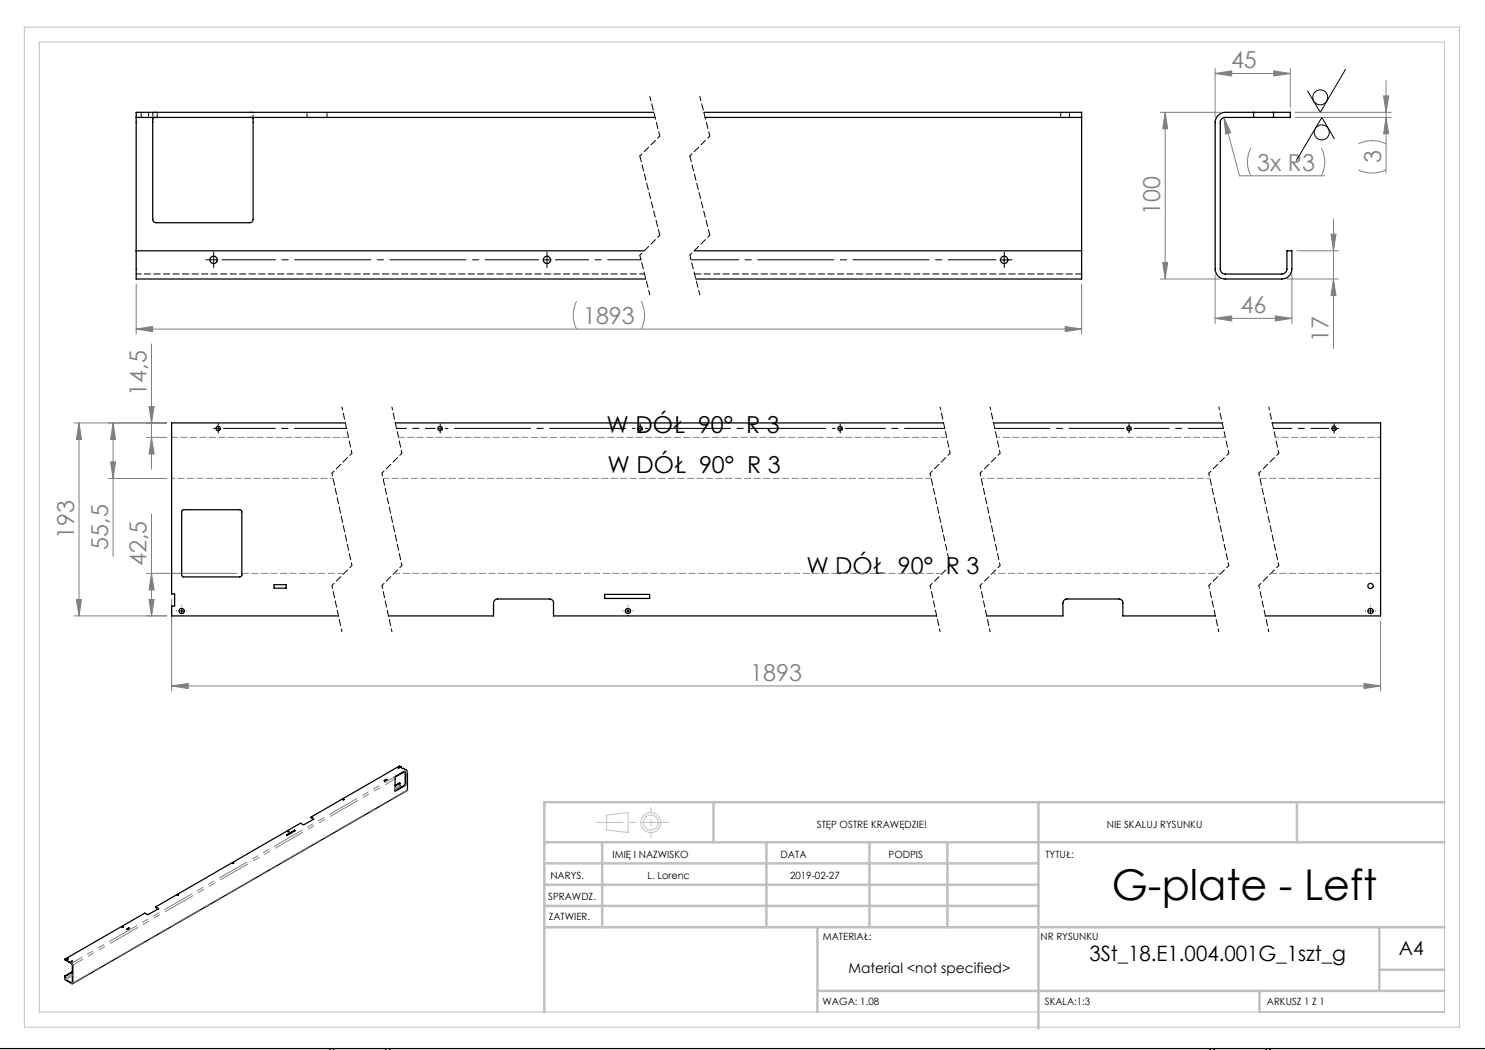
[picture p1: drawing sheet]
<svg xmlns="http://www.w3.org/2000/svg" width="297mm" height="210mm" viewBox="0 0 297 210" stroke-linecap="round" stroke-linejoin="round" font-family="sans-serif">
<g fill="none" stroke="#000" stroke-width=".2">
<path d="M269.1 13.9l-5 8.6-2.6-4.3M266.9 27.8l-2.5-4.3-5.1 8.6M200 52h1.7M200.8 51.1v1.7M266.3 85.7h1M266.8 85.2v1M35.8 122.2h1M36.3 121.7v1M125.1 122.2h1M125.6 121.7v1M273.6 122.2h1M274.1 121.7v1"/>
<circle cx="264" cy="19.5" r="1.49"/>
<circle cx="264.4" cy="26.5" r="1.51"/>
</g>
<g fill="none" stroke="#c0c0c0" stroke-width=".2">
<path d="M4.9 5.4h287v200h-287zM7.9 8.4h281v194h-281zM121.3 163l4.3-.5v4l-4.3-.5z"/>
<circle cx="130.2" cy="164.5" r="2"/>
<circle cx="130.2" cy="164.5" r="1.49"/>
</g>
<g fill="none" stroke="#808080" stroke-width=".2">
<path d="M243 14.7l3.3-.5v1zM243 13.7v9.8M243 14.7h15.1M254.7 14.2l3.4 .5-3.4 .5zM258.1 13.7v7.8M276.7 19.2h1l-.5 3.3zM277.2 16.1v18.5M232.1 22.5h12M233 22.5l.5 3.3h-.9zM233 22.5v33.3M244.8 23.5l1.3 3.1-1 .2zM244.8 23.5l3.1 11.7h17"/>
<path d="M250.2 29.6a6.1 6.1 0 0 0 0 5.6M259 22.5h19.2M259 23.5h19.2M264.3 29.6a6.1 6.1 0 0 1 0 5.6M271.7 34a6.4 6.4 0 0 0 5.5 0M271.7 28.8a6.1 6.1 0 0 1 5.5 0M277.2 23.5l.5 3.3h-1zM27.2 56.8v10M216.3 56.8v10M232.1 55.8h12M232.6 52.5h.9l-.5 3.3zM243 54.8v9.9"/>
<path d="M257.4 55.8h10.3M258.4 54.8v9.9M259.4 50.2h8.3M266.2 46.8h1l-.5 3.4zM266.7 43.8v25.9M266.7 55.8l.5 3.3h-1zM27.2 65.8l3.3-.5v1zM27.2 65.8h189.1M30.3 68.8v25M115.3 60.2a6.1 6.1 0 0 0 0 5.6M128.2 60.2a6.1 6.1 0 0 1 0 5.6M213 65.3l3.3 .5-3.3 .5z"/>
<path d="M243 63.7l3.3-.5v1zM243 63.7h15.4M255.1 63.2l3.3 .5-3.3 .5zM14.8 84.6h18.5M15.8 84.6v38.6M15.8 84.6l.5 3.3h-1zM21.6 95.7h11.7M22.1 92.4h1l-.5 3.3zM22.6 84.6l.5 3.3h-1zM22.6 84.6v26.7M29.3 87.5h4M29.8 81.3h1l-.5 3.3z"/>
<path d="M30.3 87.5l.5 3.3h-1zM15.3 119.9h1l-.5 3.3zM29.3 114.7h18.1M29.8 119.9h1l-.5 3.3zM30.3 114.7l.5 3.3h-1zM30.3 102.8v20.4M34.3 119.8v18.4M33.3 123.2h-18.5M34.3 137.2l3.3-.5v1zM34.3 137.2h241.8M272.8 136.7l3.3 .5-3.3 .5zM276.1 124.2v14"/>
</g>
<g fill="none" stroke="#000" stroke-width=".2" stroke-dasharray="15.2 1.3 1.3 1.3">
<path d="M41.9 52h-.7M42.7 52v-.9M42.7 52h-.8M42.7 52v.8M42.7 52h.9M42.7 51.1v-.7M42.7 52.8v.7M109.4 52v-.9M109.4 52h-.8M109.4 52v.8M109.4 52h.8M109.4 51.1v-.7"/>
<path d="M109.4 52.8v.7M200.9 51.1v-.7M200.9 52.8v.7M201.7 52h.7M43.1 85.7h-.4M43.6 85.7v-.5M43.6 85.7h-.4M43.6 85.7v.5M43.6 85.7h.5M43.6 85.2v-.5M43.6 86.2v.4M88 85.7v-.5"/>
<path d="M88 85.7h-.5M88 85.7v.5M88 85.7h.5M88 85.2v-.5M88 86.2v.4M128 85.7v-.5M128 85.7h-.5M128 85.7v.5M128 85.7h.5M128 85.2v-.5M128 86.2v.4M168 85.7v-.5"/>
<path d="M168 85.7h-.5M168 85.7v.5M168 85.7h.5M168 85.2v-.5M168 86.2v.4M225.8 85.7v-.5M225.8 85.7h-.5M225.8 85.7v.5M225.8 85.7h.5M225.8 85.2v-.5M225.8 86.2v.4M266.8 85.2v-.5"/>
<path d="M266.8 86.2v.4M267.3 85.7h.5M35.3 122.2h.1M36.3 121.2h.1M36.3 123.2h.1M37.3 122.2h.1M124.6 122.2h.1M125.6 121.2h.1M125.6 123.2h.1M126.6 122.2h.1M187 122.2h.1M273.1 122.2h.1"/>
<path d="M274.1 121.2h.1M274.1 123.2h.1M275.1 122.2h.1"/>
</g>
<path d="M111.1 52h17.1" fill="none" stroke="#000" stroke-width=".2" stroke-dasharray="15.2 1.3 1.3 1.3" stroke-dashoffset="8.6"/>
<path d="M44.4 52h63.3" fill="none" stroke="#000" stroke-width=".2" stroke-dasharray="15.2 1.3 1.3 1.3" stroke-dashoffset="4.5"/>
<path d="M138.2 52h61" fill="none" stroke="#000" stroke-width=".2" stroke-dasharray="15.2 1.3 1.3 1.3" stroke-dashoffset="5.7"/>
<path d="M44.6 85.7h24.7" fill="none" stroke="#000" stroke-width=".2" stroke-dasharray="15.2 1.3 1.3 1.3" stroke-dashoffset="4.8"/>
<path d="M169 85.7h19.9" fill="none" stroke="#000" stroke-width=".2" stroke-dasharray="15.2 1.3 1.3 1.3" stroke-dashoffset="7.2"/>
<path d="M89 85.7h38M129 85.7h38" fill="none" stroke="#000" stroke-width=".2" stroke-dasharray="15.2 1.3 1.3 1.3" stroke-dashoffset="-1.9"/>
<path d="M79.3 85.7h7.7" fill="none" stroke="#000" stroke-width=".2" stroke-dasharray="15.2 1.3 1.3 1.3" stroke-dashoffset="13.3"/>
<path d="M226.8 85.7h17.9" fill="none" stroke="#000" stroke-width=".2" stroke-dasharray="15.2 1.3 1.3 1.3" stroke-dashoffset="8.2"/>
<path d="M198.9 85.7h25.9" fill="none" stroke="#000" stroke-width=".2" stroke-dasharray="15.2 1.3 1.3 1.3" stroke-dashoffset="4.2"/>
<path d="M254.7 85.7h11.1" fill="none" stroke="#000" stroke-width=".2" stroke-dasharray="15.2 1.3 1.3 1.3" stroke-dashoffset="11.6"/>
<path d="M130 19.3l2 7.9M140 19.3l2 7.9M128 51l2 8M138 51l2 8" fill="none" stroke="#000" stroke-width=".2" stroke-dasharray="1.3 .6" stroke-dashoffset=".4"/>
<g fill="none" stroke="#000" stroke-width=".2" stroke-dasharray="1.3 .6" stroke-dashoffset=".7">
<path d="M132 27.2l-4 4M142 27.2l-4 4M132 47l-4 4M142 47l-4 4M66.4 94.6l4 18.5M68.4 81.4l2 9.2M70.4 90.6l-4 4M76.4 94.6l4 18.5M78.4 81.4l2 9.2M80.4 90.6l-4 4M186 94.6l4 18.5M188 81.4l2 9.2"/>
<path d="M190 90.6l-4 4M196 94.6l4 18.5M198 81.4l2 9.2M200 90.6l-4 4M241.8 94.6l4 18.5M243.8 81.4l2 9.2M245.8 90.6l-4 4M251.8 94.6l4 18.5M253.8 81.4l2 9.2M255.8 90.6l-4 4M66.4 117.1l2 9.2M70.4 113.1l-4 4"/>
<path d="M76.4 117.1l2 9.2M80.4 113.1l-4 4M186 117.1l2 9.2M190 113.1l-4 4M196 117.1l2 9.2M200 113.1l-4 4M241.8 117.1l2 9.2M245.8 113.1l-4 4M251.8 117.1l2 9.2M255.8 113.1l-4 4"/>
</g>
<path d="M128 31.2l4 15.8M138 31.2l4 15.8" fill="none" stroke="#000" stroke-width=".2" stroke-dasharray="1.3 .6" stroke-dashoffset=".1"/>
<path d="M242 95.7h-45.8M245.1 87.5h-45.8M276.1 87.5h-21M36.3 114.7h-1.9M244.2 114.7h-45.7" fill="none" stroke="#808080" stroke-width=".2" stroke-dasharray="1.3 .6" stroke-dashoffset=".6"/>
<path d="M68.8 114.7h-20.4" fill="none" stroke="#808080" stroke-width=".2" stroke-dasharray="1.3 .6" stroke-dashoffset="-.1"/>
<path d="M69.7 87.5h-35.4M186.2 95.7h-109.6M189.3 87.5h-109.6M188.5 114.7h-109.7" fill="none" stroke="#808080" stroke-width=".2" stroke-dasharray="1.3 .6" stroke-dashoffset=".1"/>
<path d="M66.6 95.7h-32.3" fill="none" stroke="#808080" stroke-width=".2" stroke-dasharray="1.3 .6" stroke-dashoffset=".7"/>
<path d="M276.1 114.7h-21.9" fill="none" stroke="#808080" stroke-width=".2" stroke-dasharray="1.3 .6" stroke-dashoffset=".2"/>
<path d="M276.1 95.7h-24.1" fill="none" stroke="#808080" stroke-width=".2" stroke-dasharray="1.3 .6"/>
<path d="M133.7 164.5h-14.4" fill="none" stroke="#c0c0c0" stroke-width=".2" stroke-dasharray="15.2 1.3 1.3 1.3" stroke-dashoffset="10"/>
<path d="M130.2 161.5v6" fill="none" stroke="#c0c0c0" stroke-width=".2" stroke-dasharray="15.2 1.3 1.3 1.3" stroke-dashoffset="14.1"/>
<g fill="none" stroke="#c0c0c0" stroke-width=".5">
<path d="M108.9 176.9h98.8M108.9 172.7h98.8M108.9 168.4h180M120.4 168.4v17M142.7 160.4v8M153.3 168.4v17M173.9 168.4v17M189.5 168.4v17M207.7 160.4v45.3M259.4 160.4v8M288.9 160.4h-180v42M108.9 181.2h98.8"/>
<path d="M108.9 185.4h180M163.5 198.2h125.4M163.5 185.4v17M251.9 198.2v4.2M275.9 185.4v12.8M275.9 193.9h13"/>
</g>
<g fill="#808080">
<path d="M34.3 137.2l3.3-.5v1zM272.8 136.7l3.3 .5-3.3 .5zM27.2 65.8l3.3-.5v1zM213 65.3l3.3 .5-3.3 .5zM244.8 23.5l.3 3.3 1-.2z"/>
<path d="M266.7 55.8l.5 3.3h-1zM266.2 46.8h1l-.5 3.4z"/>
<path d="M30.3 114.7l.5 3.3h-1zM29.8 119.9h1l-.5 3.3z"/>
<path d="M232.6 52.5h.9l-.5 3.3zM233 22.5l.5 3.3h-.9z"/>
<path d="M30.3 87.5l.5 3.3h-1zM29.8 81.3h1l-.5 3.3zM15.3 119.9h1l-.5 3.3zM15.8 84.6l.5 3.3h-1z"/>
<path d="M22.6 84.6l.5 3.3h-1zM22.1 92.4h1l-.5 3.3zM276.7 19.2h1l-.5 3.3zM277.2 23.5l.5 3.3h-1z"/>
<path d="M243 63.7l3.3-.5v1zM255.1 63.2l3.3 .5-3.3 .5zM243 14.7l3.3-.5v1zM254.7 14.2l3.4 .5-3.4 .5z"/>
</g>
<g fill="none" stroke="#000" stroke-width=".25">
<path d="M27.2 23.5v32.3h102M27.2 23.5h103.8M31.2 23.5a.59 .59 0 0 0-.6 .2 .59 .59 0 0 0 0 .7v19.5a.73 .73 0 0 0 .6 .6h18.8a.73 .73 0 0 0 .6-.6v-19.9a.44 .44 0 0 0-.1-.5 .44 .44 0 0 0-.5 0M130.7 22.5h-103.5v1M140.8 22.5h75.5v1M141 23.5h75.3M216.3 23.5v32.3h-77.2M243.6 23.1l.7-.5 .7-.1h13.1v1h-13.1a.96 .96 0 0 0-.9 1v29.3a.96 .96 0 0 0 .9 1h11.4a1.02 1.02 0 0 0 1-1v-3.6h1v3.6a1.99 1.99 0 0 1-2 2h-11.4a1.99 1.99 0 0 1-2-2v-29.3l.2-.8zM250.7 22.5v1M254.7 22.5v1M27.2 50.2h101.7M138.9 50.2h77.4"/>
<path d="M69 84.6h-34.7v34.2h.6v2.4h-.6v2h33.4M79.1 84.6h109.6M198.7 84.6h45.7M254.4 84.6h21.7v38.6h-23.1M36.5 102l11.5-.1 .3 .2v13.1l-.3 .2h-11.3l-.3-.2-.1-.2v-12.7zM54.8 116.9h2.4v.7h-2.4zM120.9 118.9h9v.8h-9zM77.7 123.2h21v-2.6a.85 .85 0 0 1 .8-.8h10.4a.78 .78 0 0 1 .8 .8v2.6h76.6M197.3 123.2h15.3v-2.6a.85 .85 0 0 1 .8-.8h10.4a.78 .78 0 0 1 .8 .8v2.6h18.5M68.6 159.8l.2 .1-.1 .1zM68.6 159.9h.2M76.8 156.1l.5-.2 .1 .1-.4 .2z"/>
<path d="M77.3 155.9v.1M77.3 156l-.4 .2M77.3 156h.1M78.8 155.4l2.1-1.2 .2 .2v2.6l-2 1.2-.1-2.5zM78.9 155.5l2.1-1.1v2.6l-2 1.1M79.6 153.4l.3 .1-.2 .1zM79.7 153.6h.1M80 156.6v.6l.3 .2M80 156.6l-1 .6M80 156.6l-1 .5M80.3 153.4l-.1 .1 .4 .2h.1l.8 .6-.1 3.8-66.9 38.6M80.3 153.4l-.4-.2-17.7 10.2"/>
<path d="M80.3 153.4v.1M35.5 179.1h.2M46.5 172.6h.2v.1zM46.5 172.7h.2M57.5 166.2l.3 .1zM57.6 166.3h.1M58.9 166l.2 .1-1.6 .9M58.9 166l-1.6 1h.2M58.9 166v.1M58.9 166.1l-1.5 .9M58.9 166.1v.1M62.2 163.4l.6 .4-2.1 1.2-.6-.4-29 16.8"/>
<path d="M62.2 163.4v.1l.5 .3M62.7 163.8h.1M12.9 195.2l.2 .1M13 191.8l1.6 1.1v3.8h-.2l-1.2-.7-.3-.2v-.6M13 191.8v.2l1.5 .9v3.7l-1.3-.7-.1-.6M13.4 191.8h.2M14.3 192.2l.2 .1zM14.3 192.3h.2M14.5 194.4l-1.4 .9M14.5 194.3l-1.6 .9M24.4 185.3l.3 .1zM24.5 185.4h.1"/>
<path d="M25.8 185.6l.1 .1-.4 .2M25.8 185.6l-.5 .2 .2 .1M25.8 185.6v.1M25.8 185.7l-.4 .2M25.8 185.7h.1M31.1 181.4l.5 .2v.2M31.1 181.4l.5 .4M31.6 181.8l-1.9 1.1-.7-.3-16 9.2M31.6 181.8h.1M0 209.7h65.9M65.9 209.7h.8M65.9 209.7v.4"/>
<path d="M66.7 209.7h10.4M66.7 209.7v.4M77.1 209.7h.8M77.1 209.7v.4M77.9 209.7h164.1M77.9 209.7v.4M242 209.7h.8M242 209.7v.4M242.8 209.7h10.4M242.8 209.7v.4M253.2 209.7h.8M253.2 209.7v.4"/>
<path d="M254 209.7h43.1M254 209.7v.4"/>
<circle cx="42.7" cy="52" r=".73"/>
<circle cx="109.4" cy="52" r=".73"/>
<circle cx="200.8" cy="52" r=".73"/>
<circle cx="43.6" cy="85.7" r=".44"/>
<circle cx="88" cy="85.7" r=".44"/>
<circle cx="128" cy="85.7" r=".44"/>
<circle cx="168" cy="85.7" r=".44"/>
<circle cx="225.8" cy="85.7" r=".44"/>
<circle cx="266.8" cy="85.7" r=".44"/>
<circle cx="274.1" cy="117.2" r=".52"/>
<circle cx="36.3" cy="122.2" r=".53"/>
<circle cx="125.6" cy="122.2" r=".53"/>
<circle cx="274.1" cy="122.2" r=".53"/>
<circle cx="35.6" cy="179" r=".11"/>
<circle cx="13.5" cy="191.8" r=".11"/>
</g>
<path d="M79 155.8l-64.4 37.2" fill="none" stroke="#808080" stroke-width=".2" stroke-dasharray="6.3 1.3 1.3 1.3 1.3 1.3" stroke-dashoffset="4.1"/>
<path d="M14.4 192.6l64.5-37.2" fill="none" stroke="#808080" stroke-width=".2" stroke-dasharray="6.3 1.3 1.3 1.3 1.3 1.3" stroke-dashoffset="4"/>
<g fill="none" stroke="#808080" stroke-width=".2" stroke-dasharray="6.3 1.3 1.3 1.3 1.3 1.3">
<path d="M78.9 155.4v.1M79 158.2h.1M80 157.1l-1 .5M80.1 157.3l-1.1 .6M80.9 154.2l.4-.2M80.9 154.4v-.2M81 154.2v.2M81.1 156.9h.1M81.1 157.1l-.1-.1M81.5 154.4l-.3 .2M62.7 163.8v-.1M13.1 195.7l-.1-.1"/>
<path d="M13.2 196v-.1M14.4 192.7v-.1M14.4 196.6v.1M14.5 192.9l.1 .1M14.5 196.5l.1 .1M14.5 196.5l-.1 .1M14.5 195.1l-1.3 .8M14.5 194.9l-1.4 .8M31.6 181.8v-.2"/>
</g>
<path d="M14.6 196.6l66.9-38.7" fill="none" stroke="#808080" stroke-width=".2" stroke-dasharray="6.3 1.3 1.3 1.3 1.3 1.3" stroke-dashoffset="2.6"/>
<path d="M138.9 54.8h77.5" fill="none" stroke="#000" stroke-width=".2" stroke-dasharray="1.3 .6"/>
<path d="M28.2 23.5v-1M29.7 22.5v1M31.4 23.5v-1M61.4 23.5v-1M65.4 23.5v-1M212.2 22.5v1M213.9 23.5v-1" fill="none" stroke="#000" stroke-width=".2" stroke-dasharray="1.3 .6" stroke-dashoffset=".5"/>
<path d="M27.2 54.8h101.7" fill="none" stroke="#000" stroke-width=".2" stroke-dasharray="1.3 .6" stroke-dashoffset=".3"/>
<path d="M31.2 22.5l-.6 .1M50.6 22.6l-.6-.1" fill="none" stroke="#000" stroke-width=".2" stroke-dasharray="1.3 .6" stroke-dashoffset=".4"/>
<path d="M30.6 22.6v1.1M50.6 23.7v-1.1" fill="none" stroke="#000" stroke-width=".2" stroke-dasharray="1.3 .6" stroke-dashoffset=".6"/>
<text font-size="8.5" x="222.4" y="179.9">G-plate - Left</text>
<g font-size="4.7" fill="#808080">
<text x="246.2" y="13.7">45</text>
<text x="251.5" y="34.1">3x R3</text>
<text x="276.2" y="32.6" transform="rotate(-90 276.2 32.6)">3</text>
<text x="232" y="43" transform="rotate(-90 232 43)">100</text>
<text x="116.6" y="64.8">1893</text>
<text x="248.1" y="62.6">46</text>
<text x="265.7" y="68.4" transform="rotate(-90 265.7 68.4)">17</text>
<text x="29.3" y="79.1" transform="rotate(-90 29.3 79.1)">14,5</text>
<text x="14.8" y="107.8" transform="rotate(-90 14.8 107.8)">193</text>
<text x="21.6" y="109.9" transform="rotate(-90 21.6 109.9)">55,5</text>
<text x="29.3" y="113.2" transform="rotate(-90 29.3 113.2)">42,5</text>
<text x="150.1" y="136.2">1893</text>
</g>
<g font-size="4.7">
<text x="121.3" y="86.7">W DÓŁ 90° R 3</text>
<text x="121.5" y="94.7">W DÓŁ 90° R 3</text>
<text x="161.3" y="114.8">W DÓŁ 90° R 3</text>
</g>
<text font-size="4.2" x="217.9" y="192.2">3St_18.E1.004.001G_1szt_g</text>
<text font-size="3.9" x="279.8" y="190.9">A4</text>
<text font-size="2.8" x="169.7" y="194.6">Material &lt;not specified&gt;</text>
<g font-size="2">
<text x="163.4" y="165.5">STĘP OSTRE KRAWĘDZIE!</text>
<text x="221.4" y="165.6">NIE SKALUJ RYSUNKU</text>
<text x="122.5" y="171.6">IMIĘ I NAZWISKO</text>
<text x="156.1" y="171.6">DATA</text>
<text x="177.7" y="171.6">PODPIS</text>
<text x="209.1" y="171.6">TYTUŁ:</text>
<text x="110.1" y="175.8">NARYS.</text>
<text x="129.5" y="175.8">L. Lorenc</text>
<text x="158" y="175.7">2019-02-27</text>
<text x="109.6" y="180">SPRAWDZ.</text>
<text x="109.7" y="184.1">ZATWIER.</text>
<text x="164.5" y="187.9">MATERIAŁ:</text>
<text x="208.1" y="188.1">NR RYSUNKU</text>
<text x="164.5" y="201">WAGA: 1.08</text>
<text x="209" y="201">SKALA:1:3</text>
<text x="253.4" y="201">ARKUSZ 1 Z 1</text>
</g>
</svg>
